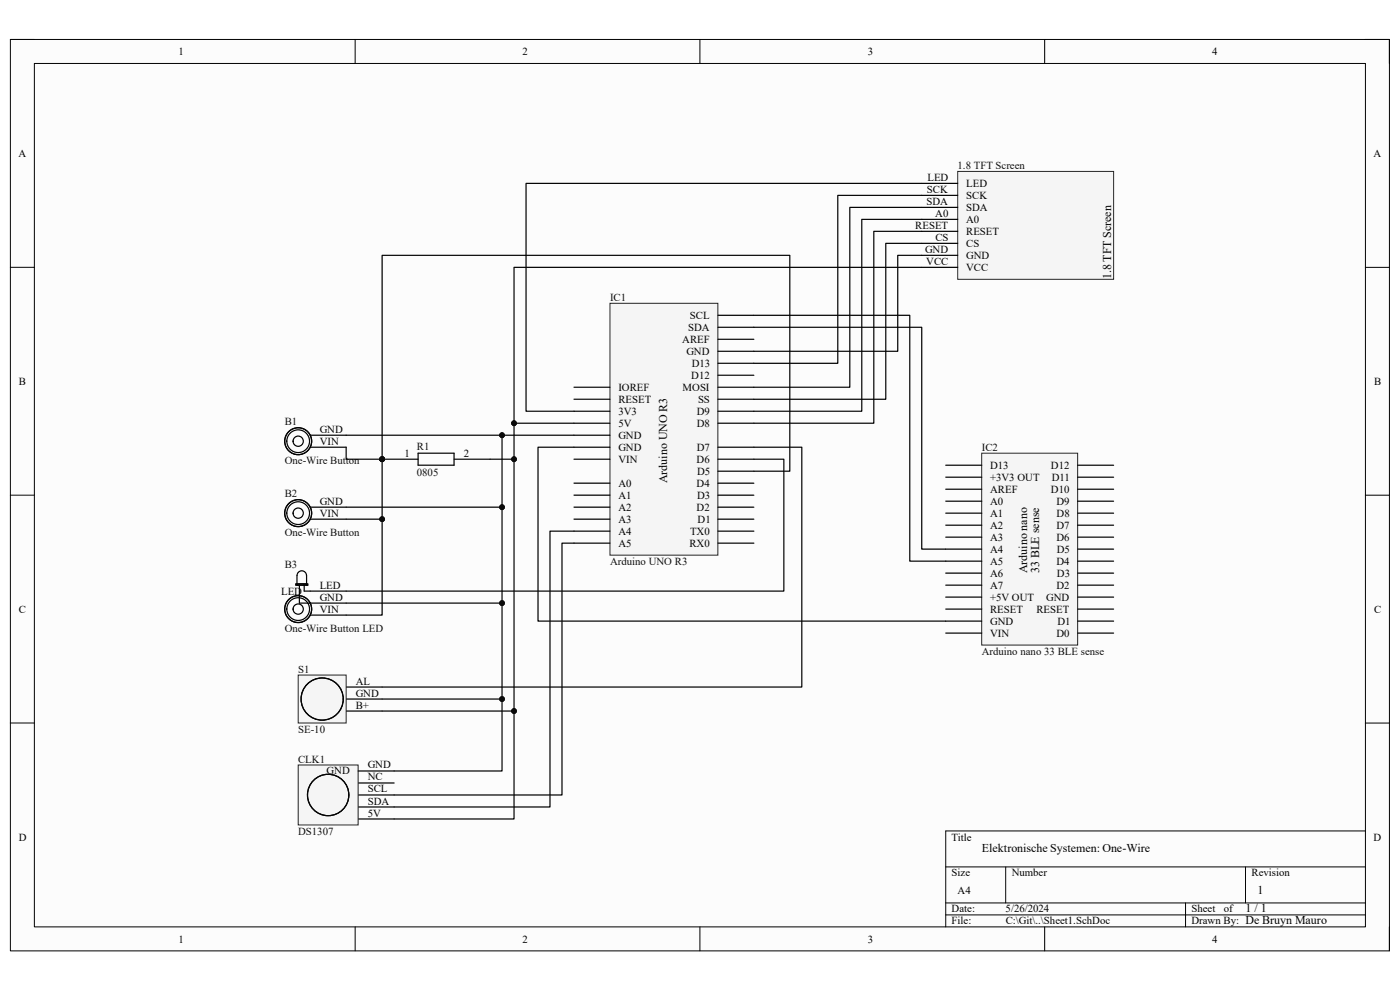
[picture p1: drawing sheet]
<svg xmlns="http://www.w3.org/2000/svg" width="297mm" height="210mm" viewBox="0 0 297 210" stroke-linecap="round" stroke-linejoin="round" font-family="sans-serif">
<path d="M2.2 8.4h292.6v193.3h-292.6z" fill-rule="evenodd" fill="#fcfcfc"/>
<path d="M2.2 8.4h292.6v193.3h-292.6z" fill="none" stroke="#000" stroke-width=".21"/>
<path d="M7.3 13.5h282.4v183.1h-282.4z" fill-rule="evenodd" fill="#fcfcfc"/>
<g fill="none" stroke="#000" stroke-width=".21">
<path d="M2.2 8.4h5.1M7.3 13.5h282.4v183.1h-282.4zM75.3 8.4v5.1M148.5 8.4v5.1M221.6 8.4v5.1M289.7 8.4h5.1v5.1M2.2 56.7h5.1M289.7 56.7h5.1M2.2 105h5.1M289.7 105.1h5.1M2.2 153.4h5.1M289.7 153.4h5.1"/>
<path d="M289.7 176.3h-89.1v20.3M75.3 196.6v5.1M148.5 196.6v5.1M200.6 183.9h89.1M200.6 191.5h89.1M200.6 194.1h89.1M213.4 183.9v7.6M221.6 196.6v5.1M251.5 191.5v5.1M264.2 183.9v7.6M294.8 196.6v5.1"/>
</g>
<path d="M129.4 64.3h22.9v53.5h-22.9z" fill-rule="evenodd" fill="#f5f5f5"/>
<path d="M129.4 64.3h22.9v53.5h-22.9z" fill="none" stroke="#262626" stroke-width=".21"/>
<g fill="none" stroke="#000" stroke-width=".25">
<path d="M152.3 69.4h7.6M152.3 66.9h7.6M152.3 79.6h7.6M152.3 77.1h7.6M152.3 74.5h7.6M152.3 72h7.6M121.8 97.4h7.6M121.8 94.9h7.6M121.8 89.8h7.6M121.8 87.2h7.6M121.8 84.7h7.6M121.8 82.1h7.6"/>
<path d="M121.8 92.3h7.6M152.3 100h7.6M152.3 97.4h7.6M152.3 94.9h7.6M152.3 89.8h7.6M152.3 87.2h7.6M152.3 84.7h7.6M152.3 82.1h7.6M121.8 115.2h7.6M121.8 112.7h7.6M121.8 110.1h7.6M121.8 107.6h7.6"/>
<path d="M121.8 105h7.6M121.8 102.5h7.6M152.3 115.2h7.6M152.3 112.7h7.6M152.3 110.1h7.6M152.3 107.6h7.6M152.3 105h7.6M152.3 102.5h7.6"/>
</g>
<path d="M203.2 36.4h33.1v22.9h-33.1z" fill-rule="evenodd" fill="#f5f5f5"/>
<path d="M203.2 36.4h33.1v22.9h-33.1z" fill="none" stroke="#262626" stroke-width=".21"/>
<g fill="none" stroke="#000" stroke-width=".25">
<path d="M195.5 38.9h7.7M195.5 56.7h7.7M195.5 54.2h7.7M195.5 51.6h7.7M195.5 49.1h7.7M195.5 46.5h7.7M195.5 44h7.7M195.5 41.4h7.7M60.8 93.6a2.41 2.41 0 0 1 3.5-2.2 2.41 2.41 0 0 1 .5 4.1 2.41 2.41 0 0 1-3.9-1.3l-.1-.6M62.2 93.6a1.09 1.09 0 0 1 1.5-1 1.09 1.09 0 0 1 .3 1.8 1.09 1.09 0 0 1-1.8-.5v-.3M65.8 92.3h7.6M65.8 94.9h7.6"/>
<circle cx="63.3" cy="93.6" r="2.85"/>
<circle cx="63.3" cy="93.6" r="2.86"/>
</g>
<circle cx="81.1" cy="97.4" r=".51" fill="#0e0e0e"/>
<circle cx="81.1" cy="97.4" r=".51" fill="none" stroke="#0e0e0e" stroke-width=".21"/>
<path d="M81.1 97.4h7.6" fill="none" stroke="#000" stroke-width=".25"/>
<circle cx="81.1" cy="97.4" r=".51" fill="#0e0e0e"/>
<circle cx="81.1" cy="97.4" r=".51" fill="none" stroke="#0e0e0e" stroke-width=".21"/>
<g fill="none" stroke="#000" stroke-width=".25">
<path d="M88.7 96.1h7.6v2.6h-7.6zM96.3 97.4h7.7M60.8 108.8a2.41 2.41 0 0 1 3.5-2.1 2.41 2.41 0 0 1 .5 4 2.41 2.41 0 0 1-3.9-1.3l-.1-.5M62.2 108.8a1.09 1.09 0 0 1 1.5-.9 1.09 1.09 0 0 1 .3 1.8 1.09 1.09 0 0 1-1.8-.5v-.3M65.8 107.6h7.6M65.8 110.1h7.6M62.7 123.9h2.6v.2h-2.6zM63 124.1v-2a1 1 0 0 1 1-1 1 1 0 0 1 1 1v2M63.5 124.1v3.8h9.9M64.5 124.1v1.3h8.9M65.8 130.5h7.6M73.4 145.7h7.7"/>
<path d="M73.4 148.3h7.7M73.4 150.8h7.7"/>
<circle cx="63.3" cy="108.9" r="2.85"/>
<circle cx="63.3" cy="108.9" r="2.86"/>
<circle cx="63.3" cy="129.2" r="2.85"/>
<circle cx="63.3" cy="129.2" r="2.41"/>
<circle cx="63.3" cy="129.2" r="1.09"/>
<circle cx="63.3" cy="129.2" r="2.86"/>
</g>
<path d="M63.3 143.2h10.1v10.2h-10.1z" fill-rule="evenodd" fill="#f5f5f5"/>
<path d="M63.3 143.2h10.1v10.2h-10.1z" fill="none" stroke="#262626" stroke-width=".21"/>
<g fill="none" stroke="#000" stroke-width=".25">
<path d="M76 166.1h7.6M76 168.6h7.6M76 171.2h7.6M76 173.7h7.6"/>
<circle cx="68.3" cy="148.3" r="4.5"/>
</g>
<path d="M63.3 162.3h12.7v12.7h-12.7z" fill-rule="evenodd" fill="#f5f5f5"/>
<path d="M63.3 162.3h12.7v12.7h-12.7z" fill="none" stroke="#262626" stroke-width=".21"/>
<g fill="none" stroke="#000" stroke-width=".25">
<path d="M195.5 38.9h-83.9v48.3h10.2M195.5 44h-15.2v38.1h-20.4M195.5 46.5h-12.7v40.7h-22.9M195.5 49.1h-10.1v40.7h-25.5M195.5 41.4h-17.8v35.7h-17.8M195.5 51.6h-7.6v33.1h-28M195.5 54.2h-5v20.3h-30.6M195.5 56.7h-86.4v33.1h12.7M76 163.6h7.6"/>
<circle cx="69.6" cy="168.6" r="4.4"/>
</g>
<circle cx="109.1" cy="89.8" r=".51" fill="#0e0e0e"/>
<circle cx="109.1" cy="89.8" r=".51" fill="none" stroke="#0e0e0e" stroke-width=".21"/>
<path d="M73.4 94.9v2.5h7.7" fill="none" stroke="#000" stroke-width=".25"/>
<circle cx="81.1" cy="97.4" r=".51" fill="#0e0e0e"/>
<circle cx="81.1" cy="97.4" r=".51" fill="none" stroke="#0e0e0e" stroke-width=".21"/>
<path d="M109.1 89.8v7.6h-5.1" fill="none" stroke="#000" stroke-width=".25"/>
<circle cx="109.1" cy="97.4" r=".51" fill="#0e0e0e"/>
<circle cx="109.1" cy="97.4" r=".51" fill="none" stroke="#0e0e0e" stroke-width=".21"/>
<circle cx="109.1" cy="89.8" r=".51" fill="#0e0e0e"/>
<circle cx="109.1" cy="89.8" r=".51" fill="none" stroke="#0e0e0e" stroke-width=".21"/>
<path d="M81.1 97.4v-43.2h86.5v45.8h-7.7" fill="none" stroke="#000" stroke-width=".25"/>
<circle cx="81.1" cy="97.4" r=".51" fill="#0e0e0e"/>
<circle cx="81.1" cy="97.4" r=".51" fill="none" stroke="#0e0e0e" stroke-width=".21"/>
<path d="M106.5 92.3v15.3h-33.1" fill="none" stroke="#000" stroke-width=".25"/>
<circle cx="106.5" cy="107.6" r=".51" fill="#0e0e0e"/>
<circle cx="106.5" cy="107.6" r=".51" fill="none" stroke="#0e0e0e" stroke-width=".21"/>
<circle cx="106.5" cy="92.3" r=".51" fill="#0e0e0e"/>
<circle cx="106.5" cy="92.3" r=".51" fill="none" stroke="#0e0e0e" stroke-width=".21"/>
<path d="M106.5 107.6v20.3h-33.1" fill="none" stroke="#000" stroke-width=".25"/>
<circle cx="106.5" cy="127.9" r=".51" fill="#0e0e0e"/>
<circle cx="106.5" cy="127.9" r=".51" fill="none" stroke="#0e0e0e" stroke-width=".21"/>
<circle cx="106.5" cy="107.6" r=".51" fill="#0e0e0e"/>
<circle cx="106.5" cy="107.6" r=".51" fill="none" stroke="#0e0e0e" stroke-width=".21"/>
<path d="M106.5 127.9v20.4h-25.4" fill="none" stroke="#000" stroke-width=".25"/>
<circle cx="106.5" cy="148.3" r=".51" fill="#0e0e0e"/>
<circle cx="106.5" cy="148.3" r=".51" fill="none" stroke="#0e0e0e" stroke-width=".21"/>
<circle cx="106.5" cy="127.9" r=".51" fill="#0e0e0e"/>
<circle cx="106.5" cy="127.9" r=".51" fill="none" stroke="#0e0e0e" stroke-width=".21"/>
<path d="M106.5 148.3v15.3h-22.9" fill="none" stroke="#000" stroke-width=".25"/>
<circle cx="106.5" cy="148.3" r=".51" fill="#0e0e0e"/>
<circle cx="106.5" cy="148.3" r=".51" fill="none" stroke="#0e0e0e" stroke-width=".21"/>
<path d="M109.1 150.8v22.9h-25.5" fill="none" stroke="#000" stroke-width=".25"/>
<circle cx="109.1" cy="150.8" r=".51" fill="#0e0e0e"/>
<circle cx="109.1" cy="150.8" r=".51" fill="none" stroke="#0e0e0e" stroke-width=".21"/>
<path d="M73.4 92.3h48.4M121.8 112.7h-5.1v58.5h-33.1M121.8 115.2h-2.6v53.4h-35.6" fill="none" stroke="#000" stroke-width=".25"/>
<circle cx="106.5" cy="92.3" r=".51" fill="#0e0e0e"/>
<circle cx="106.5" cy="92.3" r=".51" fill="none" stroke="#0e0e0e" stroke-width=".21"/>
<path d="M109.1 97.4v53.4h-28" fill="none" stroke="#000" stroke-width=".25"/>
<circle cx="109.1" cy="150.8" r=".51" fill="#0e0e0e"/>
<circle cx="109.1" cy="150.8" r=".51" fill="none" stroke="#0e0e0e" stroke-width=".21"/>
<circle cx="109.1" cy="97.4" r=".51" fill="#0e0e0e"/>
<circle cx="109.1" cy="97.4" r=".51" fill="none" stroke="#0e0e0e" stroke-width=".21"/>
<path d="M81.1 97.4v33.1h-7.7" fill="none" stroke="#000" stroke-width=".25"/>
<circle cx="81.1" cy="110.1" r=".51" fill="#0e0e0e"/>
<circle cx="81.1" cy="110.1" r=".51" fill="none" stroke="#0e0e0e" stroke-width=".21"/>
<circle cx="81.1" cy="97.4" r=".51" fill="#0e0e0e"/>
<circle cx="81.1" cy="97.4" r=".51" fill="none" stroke="#0e0e0e" stroke-width=".21"/>
<path d="M73.4 110.1h7.7" fill="none" stroke="#000" stroke-width=".25"/>
<circle cx="81.1" cy="110.1" r=".51" fill="#0e0e0e"/>
<circle cx="81.1" cy="110.1" r=".51" fill="none" stroke="#0e0e0e" stroke-width=".21"/>
<path d="M159.9 94.9h10.2v50.8h-89" fill="none" stroke="#000" stroke-width=".25"/>
<path d="M208.3 96.1h20.3v40.7h-20.3z" fill-rule="evenodd" fill="#f5f5f5"/>
<path d="M208.3 96.1h20.3v40.7h-20.3z" fill="none" stroke="#262626" stroke-width=".21"/>
<g fill="none" stroke="#000" stroke-width=".25">
<path d="M159.9 66.9h33.1v52.1h15.3M159.9 69.4h35.6v47.1h12.8M121.8 94.9h-7.7v36.9h94.2M159.9 97.4h6.4v28h-92.9M200.6 98.7h7.7M228.6 98.7h7.7M200.6 114h7.7M200.6 111.4h7.7M200.6 108.9h7.7M200.6 106.3h7.7M200.6 103.8h7.7M200.6 101.2h7.7"/>
<path d="M228.6 119h7.7M228.6 116.5h7.7M228.6 114h7.7M228.6 111.4h7.7M228.6 108.9h7.7M228.6 106.3h7.7M228.6 103.8h7.7M228.6 101.2h7.7M200.6 134.3h7.7M200.6 129.2h7.7M200.6 126.7h7.7M200.6 124.1h7.7"/>
<path d="M200.6 121.6h7.7M228.6 134.3h7.7M228.6 131.8h7.7M228.6 129.2h7.7M228.6 126.7h7.7M228.6 124.1h7.7M228.6 121.6h7.7"/>
</g>
<g font-size="2.5">
<text x="235.7" y="59.3" transform="rotate(-90 235.7 59.3)">1.8 TFT Screen</text>
<text x="141.6" y="107.6" transform="rotate(-90 141.6 107.6)">Arduino UNO R3</text>
<text x="217.9" y="121.6" transform="rotate(-90 217.9 121.6)">Arduino nano</text>
<text x="220.4" y="121.6" transform="rotate(-90 220.4 121.6)">33 BLE sense</text>
<text x="208.3" y="180.8">Elektronische Systemen: One-Wire</text>
<text x="266.8" y="189.7">1</text>
<text x="264.2" y="193.5">1 / 1</text>
</g>
<g font-size="2.3">
<text x="37.9" y="11.7">1</text>
<text x="110.9" y="11.7">2</text>
<text x="184.1" y="11.7">3</text>
<text x="257.1" y="11.7">4</text>
<text x="3.9" y="33.3">A</text>
<text x="291.4" y="33.3">A</text>
<text x="196.6" y="40.9">SCK</text>
<text x="196.8" y="38.4">LED</text>
<text x="205" y="39.7">LED</text>
<text x="196.6" y="43.5">SDA</text>
<text x="198.4" y="46">A0</text>
<text x="205" y="47.3">A0</text>
<text x="205" y="44.7">SDA</text>
<text x="205" y="42.2">SCK</text>
<text x="194.2" y="48.6">RESET</text>
<text x="196.3" y="53.6">GND</text>
<text x="198.5" y="51.1">CS</text>
<text x="205" y="52.4">CS</text>
<text x="205" y="49.8">RESET</text>
<text x="196.5" y="56.2">VCC</text>
<text x="205" y="57.4">VCC</text>
<text x="205" y="54.9">GND</text>
<text x="146" y="70.2">SDA</text>
<text x="146.3" y="67.6">SCL</text>
<text x="144.7" y="72.7">AREF</text>
<text x="145.6" y="75.3">GND</text>
<text x="146.8" y="77.8">D13</text>
<text x="4" y="81.6">B</text>
<text x="131.2" y="82.9">IOREF</text>
<text x="144.8" y="82.9">MOSI</text>
<text x="146.6" y="80.3">D12</text>
<text x="291.5" y="81.6">B</text>
<text x="131.2" y="88">3V3</text>
<text x="131.2" y="85.4">RESET</text>
<text x="147.8" y="88">D9</text>
<text x="148.1" y="85.4">SS</text>
<text x="67.8" y="91.8">GND</text>
<text x="67.8" y="94.4">VIN</text>
<text x="131.2" y="95.6">GND</text>
<text x="131.2" y="93.1">GND</text>
<text x="131.2" y="90.6">5V</text>
<text x="147.8" y="95.6">D7</text>
<text x="147.8" y="90.6">D8</text>
<text x="85.8" y="96.9">1</text>
<text x="98.4" y="96.9">2</text>
<text x="131.2" y="98.2">VIN</text>
<text x="147.8" y="98.2">D6</text>
<text x="147.9" y="100.7">D5</text>
<text x="210.1" y="102">+3V3 OUT</text>
<text x="210.1" y="99.4">D13</text>
<text x="223" y="99.4">D12</text>
<text x="223.1" y="102">D11</text>
<text x="67.8" y="107.1">GND</text>
<text x="131.2" y="103.3">A0</text>
<text x="131.2" y="105.8">A1</text>
<text x="147.8" y="103.3">D4</text>
<text x="147.9" y="105.8">D3</text>
<text x="210.1" y="107.1">A0</text>
<text x="210.1" y="104.5">AREF</text>
<text x="223" y="104.5">D10</text>
<text x="224.1" y="107.1">D9</text>
<text x="67.8" y="109.6">VIN</text>
<text x="131.2" y="108.3">A2</text>
<text x="131.2" y="110.9">A3</text>
<text x="131.2" y="113.4">A4</text>
<text x="146.4" y="113.4">TX0</text>
<text x="147.8" y="108.3">D2</text>
<text x="148" y="110.9">D1</text>
<text x="210.1" y="112.1">A2</text>
<text x="210.1" y="109.6">A1</text>
<text x="224.1" y="112.1">D7</text>
<text x="224.2" y="109.6">D8</text>
<text x="131.2" y="116">A5</text>
<text x="146.3" y="116">RX0</text>
<text x="210.1" y="119.8">A5</text>
<text x="210.1" y="117.3">A4</text>
<text x="210.1" y="114.7">A3</text>
<text x="224.1" y="114.7">D6</text>
<text x="224.1" y="119.8">D4</text>
<text x="224.2" y="117.3">D5</text>
<text x="67.8" y="124.9">LED</text>
<text x="210.1" y="124.9">A7</text>
<text x="210.1" y="122.3">A6</text>
<text x="224.1" y="124.9">D2</text>
<text x="224.2" y="122.3">D3</text>
<text x="4" y="130">C</text>
<text x="59.6" y="126.2">LED</text>
<text x="67.8" y="127.4">GND</text>
<text x="67.8" y="130">VIN</text>
<text x="210.1" y="130">RESET</text>
<text x="210.1" y="127.4">+5V OUT</text>
<text x="219.9" y="130">RESET</text>
<text x="222" y="127.4">GND</text>
<text x="291.5" y="130">C</text>
<text x="210.1" y="135">VIN</text>
<text x="210.1" y="132.5">GND</text>
<text x="224.1" y="135">D0</text>
<text x="224.3" y="132.5">D1</text>
<text x="63.4" y="146.5">ALARM</text>
<text x="75.5" y="145.2">AL</text>
<text x="75.5" y="147.8">GND</text>
<text x="68.5" y="151.6">DC</text>
<text x="75.5" y="150.3">B+</text>
<text x="69.3" y="164.3">GND</text>
<text x="71.1" y="166.8">NC</text>
<text x="78" y="165.6">NC</text>
<text x="78" y="163">GND</text>
<text x="69.6" y="172">SDA</text>
<text x="70" y="169.4">SCL</text>
<text x="78" y="168.1">SCL</text>
<text x="78" y="170.7">SDA</text>
<text x="78" y="173.2">5V</text>
<text x="4" y="178.3">D</text>
<text x="71.4" y="174.5">5V</text>
<text x="201.9" y="178.3">Title</text>
<text x="291.4" y="178.3">D</text>
<text x="201.9" y="185.9">Size</text>
<text x="214.6" y="185.9">Number</text>
<text x="265.5" y="185.9">Revision</text>
<text x="203.2" y="189.7">A4</text>
<text x="201.9" y="193.5">Date:</text>
<text x="201.9" y="196.1">File:</text>
<text x="213.3" y="193.5">5/26/2024</text>
<text x="213.4" y="196.1">C:\Git\..\Sheet1.SchDoc</text>
<text x="252.8" y="193.5">Sheet</text>
<text x="252.8" y="196.1">Drawn By: De Bruyn Mauro</text>
<text x="259.6" y="193.5">of</text>
<text x="37.9" y="199.9">1</text>
<text x="110.9" y="199.9">2</text>
<text x="184.1" y="199.9">3</text>
<text x="257.1" y="199.9">4</text>
</g>
<g font-size="2.3" fill="#0e0e0e">
<text x="203.2" y="35.9">1.8 TFT Screen</text>
<text x="129.4" y="63.8">IC1</text>
<text x="60.4" y="90.2">B1</text>
<text x="88.4" y="95.4">R1</text>
<text x="208.3" y="95.6">IC2</text>
<text x="60.4" y="98.5">One-Wire Button</text>
<text x="88.4" y="101">0805</text>
<text x="60.4" y="105.5">B2</text>
<text x="60.4" y="113.7">One-Wire Button</text>
<text x="129.4" y="119.8">Arduino UNO R3</text>
<text x="60.4" y="120.6">B3</text>
<text x="60.4" y="134.1">One-Wire Button LED</text>
<text x="63.2" y="142.7">S1</text>
<text x="208.3" y="138.9">Arduino nano 33 BLE sense</text>
<text x="63.2" y="155.4">SE-10</text>
<text x="63.2" y="161.8">CLK1</text>
<text x="63.2" y="177">DS1307</text>
</g>
</svg>
